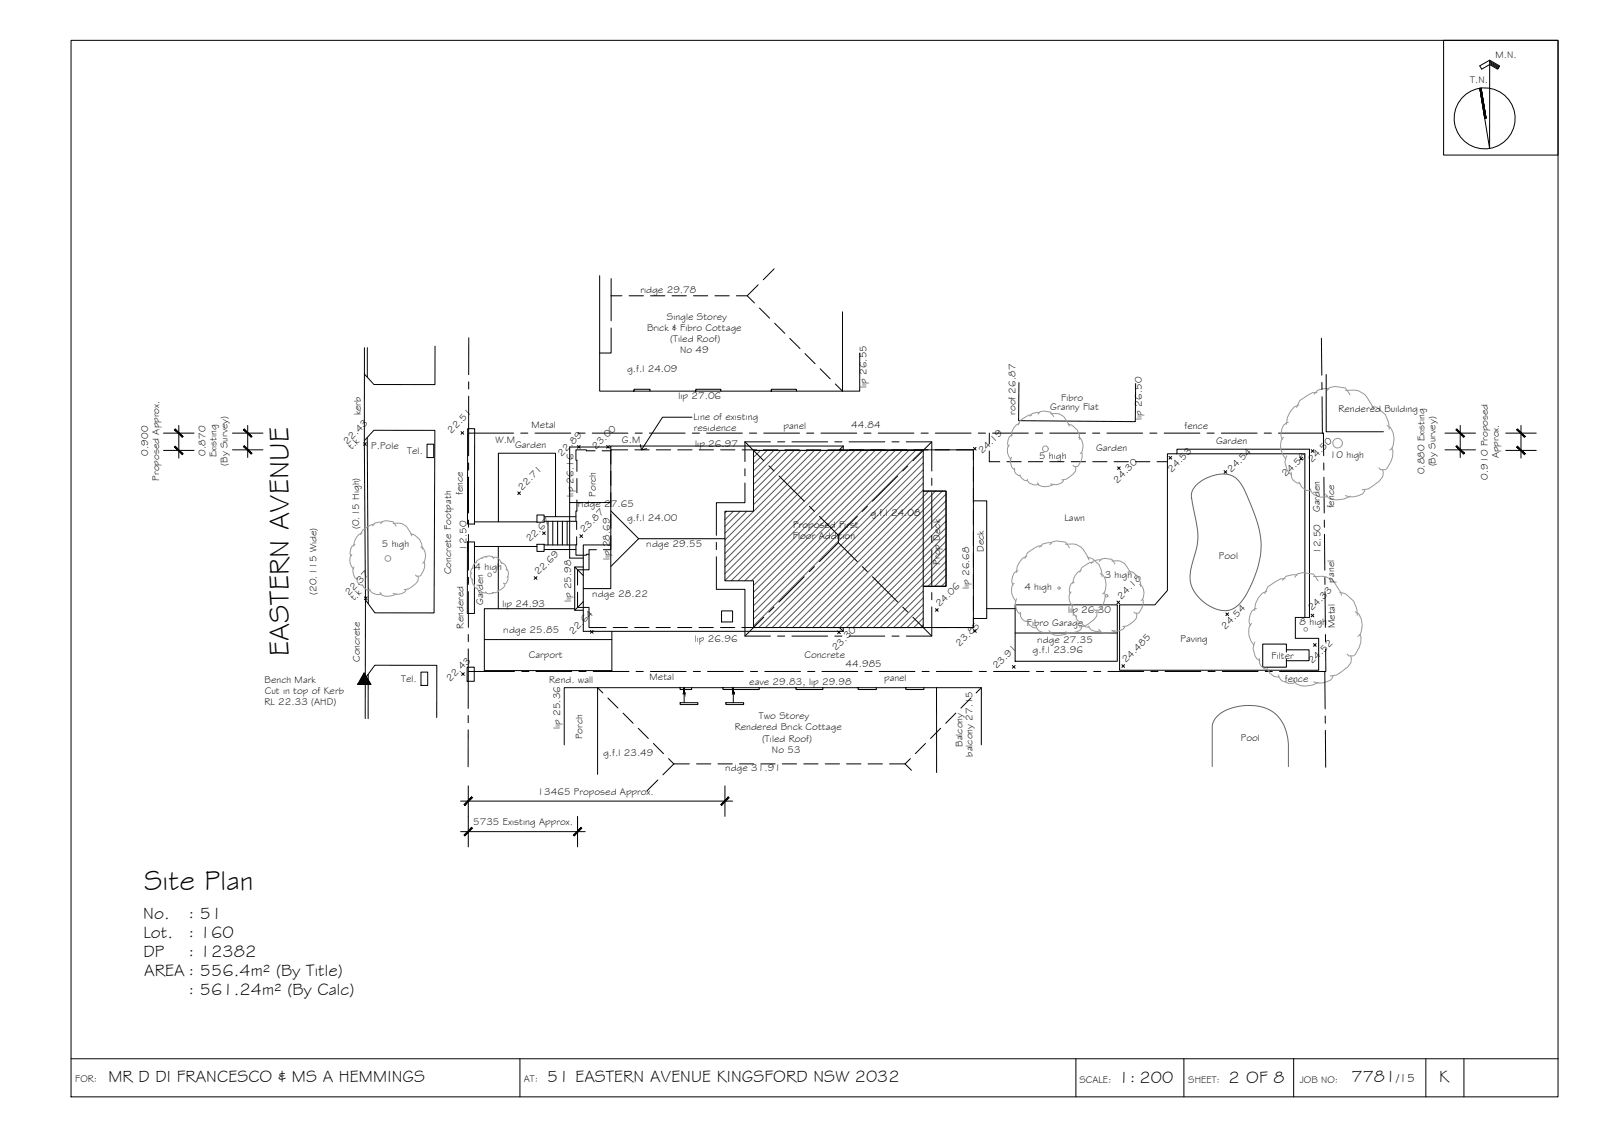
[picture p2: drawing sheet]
<svg xmlns="http://www.w3.org/2000/svg" width="420mm" height="297mm" viewBox="0 0 420 297" stroke-linecap="round" stroke-linejoin="round" font-family="sans-serif">
<!-- layer: HATCH -->
<g fill="none" stroke="#545454" stroke-width=".26">
<path d="M197.7 118.1l-.1 .1M199.5 118.1l-1.9 1.8M201.2 118.1l-3.6 3.6M203 118.1l-5.4 5.4M204.8 118.1l-7.2 7.1M206.5 118.1l-8.9 8.9M208.3 118.1l-10.7 10.7M210.1 118.1l-12.5 12.4M211.8 118.1l-14.2 14.2M213.6 118.1l-23.5 23.5M215.4 118.1l-25.3 25.2M217.1 118.1l-27 27"/>
<path d="M218.9 118.1l-28.8 28.8M220.7 118.1l-30.6 30.5M222.4 118.1l-32.3 32.3M224.2 118.1l-34.1 34.1M226 118.1l-34.2 34.2M227.7 118.1l-34.1 34.2M229.5 118.1l-34.2 34.2M231.3 118.1l-34.2 34.2M233.1 118.1l-35.5 35.4M234.8 118.1l-37.2 37.2M236.6 118.1l-39 38.9M238.3 118.1l-40.7 40.7"/>
<path d="M240.1 118.1l-42.5 42.5M241.9 118.1l-44.3 44.2M242.1 119.6l-44.5 44.5M190.6 134l-.5 .5M192.3 134l-2.2 2.3M194.1 134l-4 4M195.9 134l-5.8 5.8M242.1 121.4l-43.1 43.1M242.1 123.2l-41.3 41.3M242.1 124.9l-39.6 39.6M242.1 126.7l-37.8 37.8M242.1 128.5l-36 36"/>
<path d="M243.6 128.7l-35.8 35.8M245.4 128.7l-35.8 35.8M247.1 128.7l-35.7 35.8M248.1 129.5l-35 35M248.1 131.3l-33.2 33.2M248.1 133.1l-31.4 31.4M248.1 134.8l-29.7 29.7M248.1 136.6l-27.9 27.9M248.1 138.4l-26.1 26.1M242.1 155l-9.5 9.5M242.1 156.7l-7.8 7.8M242.1 158.5l-6 6"/>
<path d="M248.1 140.1l-24.4 24.4M248.1 141.9l-22.6 22.6M248.1 143.7l-20.8 20.8M248.1 145.4l-19 19.1M248.1 147.2l-17.3 17.3M248.1 149l-4.7 4.7M248.1 150.7l-2.9 3M248.1 152.5l-1.2 1.2M242.1 160.3l-4.2 4.2M242.1 162l-2.4 2.5M242.1 163.8l-.7 .7"/>
</g>
<!-- layer: BORDER -->
<g fill="none" stroke="#000" stroke-width=".26">
<path d="M18.6 10.6h390v277h-390zM378.6 10.6h30v30.1h-30zM390.7 15.8l2.6 1.5-.5 .9-2.1-1.3-2.1 1.2-.5-.8 2.6-1.5v23.2l-2.6-15.9M390.7 16.1l2.5 1.4M390.7 16.4l2.4 1.3M390.7 16.7l2.2 1.2M388.5 23.1l1.2 7.9M18.6 277.6h390M136.4 277.6v10M282.2 277.6v10M310.5 277.6v10M339.3 277.6v10"/>
<path d="M374 277.6v10M383.9 277.6v10"/>
<circle cx="389.4" cy="31" r="8"/>
</g>
<g fill="#000" stroke="#000" stroke-width=".26">
<path d="M388.1 23.1l1.4 7.9zM388.1 23.1h.3l1.1 7.9z"/>
<path d="M388.4 23.1l1.1 7.9h.2zM388.4 23.1l1.3 7.9z"/>
</g>
<!-- layer: EXISTING -->
<g fill="none" stroke="#000" stroke-width=".26">
<path d="M157.3 72.3v30.2h9v-.4h4.2v.4h-4.2M160.3 77.5h2.8M160.3 73v11.1M165 77.5h3.7M170.6 77.5h3.8M176.3 77.5h3.7M181.9 77.5h3.7M187.5 77.5h3.7M193.1 77.5h2.9M198.8 74.7l-2.8 2.8 1.9 1.9M203 70.5l-2.8 2.9M95.6 98.1v17.4"/>
<path d="M96.3 91.2v7.7M114.1 90.8v10h-16l-2.5-2.7v-6.9M160.3 86v6.6h-3M199.2 80.8l2.7 2.6M203.2 84.7l2.6 2.7M207.1 88.7l2.7 2.7M211.1 92.7l2.7 2.6M215.1 96.7l2.6 2.6M221 81.8v20.7h-12.1M225.5 92.6v9.9h-4.5l-1.9-1.8M96.3 114.7l.3 43.6M98.1 112.8h16l-.3 47.9h-15.5l-2.5-3.4-.2-41.8z"/>
<path d="M122.6 112.4h1.9l-.1 25h-1.8zM156.1 118.2h-2.3v-.3h-2.7l.2 5.7M157.9 118.2h2.3M164.6 117.9h-4.4v3.8M166.5 117.9h3.8M170.5 102.5h12v-.4h6.6v.4h-6.6M172.1 117.9h3.8M177.7 117.9h3.8M183.4 117.9h3.7M189 117.9h3.8M189.1 102.5h13.2v-.4h6.6v.4h-6.6M194.6 117.9h3.8"/>
<path d="M200.2 117.9h3.8M205.9 117.9h3.7M211.5 117.9h3.8M217.1 117.9h3.8M222.7 117.9h3.8M228.4 117.9h3.7M234 117.9h3.8M239.6 117.9h3.8M245.2 117.9h3.8M250.9 117.9h4.4v2.7M259.5 118.2v2.8h2.7M259.5 113.6v2.8"/>
<path d="M308.7 119v-1.2h34.7v44.1h-1.2M308.7 119h-2.5v35.8l-3.3 3.8h-9.3v17.1h52.2v-8.3h-6.1v-5.5h2.5M308.7 119h33.5v42.9M124.4 136.8h16.4M140.8 135h1.9v1.9h-1.9zM142.7 136.7h8.4M142.7 135.5h8.4M143.7 136.7v6.2M145 136.7v6.2M145.7 135.4v-16.6h-15v18M146.2 136.7v6.2M147.5 136.7v6.2"/>
<path d="M148.7 136.7v6.2M151.3 131.1v2.9h-.2l.1 4.8M151.3 125.4v3.8M160.2 123.5v3.8M160.2 129.2v3.7M160.2 134.8v3.7M255.3 122.5v3.7M255.3 128.1v3.8M255.3 133.7v3.8M255.3 139.4v3.7M264.1 121h3.7M269.7 121h3.8"/>
<path d="M275.3 121h3.8M281 121h3.7M286.6 121h3.7M292.2 121h3.7M297.8 121h3.8M303.5 121h2.7M95.8 157.3v31.1M122.6 142.1h1.8v18.7h-1.8zM124.4 143.3h16.4M130.7 143.3v16.3M140.8 142.7h1.9v1.9h-1.9zM142.7 142.9h8.4"/>
<path d="M142.7 144.1h8.4M151.2 140.7l-.1 4.9h2.7v-.3h.7M151.5 155.3v4h3v5.2h4.4M156.4 144.1h-1.9v5.3h-3v4M160.2 140.4v3.7h-1.9M255.3 145v3.7M255.3 150.6v3.8M255.3 156.2v3.8M258.8 159.6h7.4M95.8 177.8l2.5-3.4h16.3l-.1 13.7M96.6 176.8l-.1 11.6M122.5 174.9h1.9v3.7h-1.9z"/>
<path d="M160.8 164.5h3.8M166.5 164.5h3.7M172.1 164.5h3.7M177.7 164.5h3.7M183.3 164.5h3.8M189 164.5h3.7M189.2 160.2h2.9v2.9h-2.9zM194.6 164.5h3.7M200.2 164.5h3.7M205.8 164.5h3.8M211.4 164.5h3.8M217.1 164.5h3.7"/>
<path d="M222.7 164.5h3.7M228.3 164.5h3.8M233.9 164.5h3.8M239.6 164.5h3.7M245.2 164.5h3.7M255.3 161.9v2.6h-4.5M337.4 171v-2.1h-6.2v6h6.2v-2.1M337.4 170.4h5.9v2.8h-5.9M158.1 181.7l-1.4-1.4v22.7M159.4 183l2.7 2.6M163.4 187l2.7 2.6M167.4 190.9l2.6 2.7"/>
<path d="M171.4 194.9l2.6 2.7M175.4 198.9l1.3 1.4M178.4 180.3h3v.5h-3v-.5h-30.4v15M178.4 184.2h4.6v.5h-4.6zM179.2 182l.2-1.7v3.9M179.4 181.8l.3 .2M181.4 180.3h8.2v.5h9.5v-.5h-9.5M190.4 184.2h4.6v.5h-4.6zM192.1 182l.2-1.7v3.9M192.3 181.8h.2l.1 .2M199.1 180.3h9.7v.5h7v-.5h-7M215.8 180.3h9.3v.5h4.7v-.5h-4.7"/>
<path d="M229.8 180.3h7.8v.5h4.7v-.5h-4.7M238.8 198.9l-1.4 1.4 1.6 1.6M242.3 180.3h3.3v22.2M242.7 194.9l-2.6 2.7M245.6 180.3h11.8v15M246.7 190.9l-2.6 2.7M250.7 187l-2.7 2.6M254.7 183l-2.7 2.6M257.4 180.3l-1.4 1.4M172.5 204.5l-2.8 2.9M176.7 200.3h4.1M176.7 200.3l-2.9 2.9"/>
<path d="M182.7 200.3h3.7M188.3 200.3h3.8M193.9 200.3h3.8M199.5 200.3h3.8M205.2 200.3h3.7M210.8 200.3h3.8M216.4 200.3h3.8M222 200.3h3.8M227.7 200.3h3.7M233.3 200.3h4.1"/>
</g>
<!-- layer: ROOFPLAN EXIST. -->
<g fill="none" stroke="#000" stroke-width=".26">
<path d="M347.8 98.2v15h15M160.2 117.2h-10.8v29.1h3.6M221.2 116.9h-61v37.4h-7.2M221.2 116.9l-1 1h35.1v46.6h-35.1l1 1M221.2 116.9v1M267.2 100.3v10l30.6 .2v-9.9M149.4 131.8h10.8M160.2 133.9l7.3 7.3-7.3 7.3M255.3 131.3h3.5v30.9h-3.5M150.7 159.6h-23.7v16.2M150.7 148.6l2.3 2.3M153 148.6h-2.3v11.4h2.3"/>
<path d="M153 157.7l-2.3 2.3M160.2 142.9h-7.2v22.6h68.2M167.5 141.2h22.6M266.2 158.6h26.8v14.8h-26.8zM127 167.7h33.5M160.5 165.5v10.3h-33.5M221.2 164.5v1M266.2 166h26.8"/>
</g>
<!-- layer: ROOFPLAN NEW -->
<g fill="none" stroke="#000" stroke-width=".26">
<path d="M195.4 115.8h6.7M195.4 115.8v5.2M195.4 115.8l4.9 5M203.9 115.8h1.9M207.7 115.8h9.4M218.9 115.8h1.9M222.7 115.8h9.4M233.9 115.8h1.9M237.7 115.8h6.7v7.7M244.4 115.8l-5 5M195.4 126.6v5.2h-7.5v8.5M195.4 122.9v1.8"/>
<path d="M201.7 122.1l1.3 1.4M204.3 124.8l6.6 6.6M212.3 132.7l1.3 1.4M214.9 135.4l5 4.9M224.8 135.4l-4.9 4.9M227.5 132.7l-1.3 1.4M235.4 124.8l-6.6 6.6M238.1 122.1l-1.3 1.4M244.4 125.4v1.8M244.4 129.1v9.4M187.9 146v8.5h7.5v12.3h6.7M187.9 142.2v1.9"/>
<path d="M203 159.2l-1.3 1.3M210.9 151.2l-6.6 6.6M213.6 148.5l-1.3 1.4M219.9 140.3v2l-5 4.9M219.9 142.3l4.9 4.9M226.2 148.5l1.3 1.4M228.8 151.2l6.6 6.6M236.8 159.2l1.3 1.3M244.4 159.1v7.7h-6.7M244.4 140.4v1.8M244.4 144.1v9.4M244.4 155.4v1.8"/>
<path d="M200.3 161.8l-4.9 5M203.9 166.8h1.9M207.7 166.8h9.4M218.9 166.8h1.9M222.7 166.8h9.4M233.9 166.8h1.9M239.4 161.8l5 5"/>
</g>
<!-- layer: NEWWORK -->
<path d="M197.6 118.1h44.5v10.6h6v25h-6v10.8h-44.5v-12.2h-7.5v-18.3h7.5zM242.1 128.7h6v25h-6z" fill="none" stroke="#000" stroke-width=".26"/>
<!-- layer: BOUNDARY -->
<g fill="none" stroke="#000" stroke-width=".26">
<path d="M122.9 88.6v9.6M346.6 88.7l.1 9.7M122.9 100.1v1.9M122.9 103.9v9.7M134.7 113.6h-11.8v5.9M136.6 113.6h1.8M140.3 113.6h9.4M151.6 113.6h1.8M155.3 113.6h9.4M166.6 113.6h1.9M170.3 113.6h9.4M181.6 113.6h1.8"/>
<path d="M185.3 113.6h9.4M196.6 113.6h1.8M200.3 113.6h9.4M211.6 113.6h1.9M215.3 113.6h9.4M226.6 113.6h1.8M230.3 113.6h9.4M241.6 113.6h1.8M245.3 113.6h9.4M256.6 113.6h1.9M260.3 113.6h9.4M271.6 113.6h1.8"/>
<path d="M275.3 113.6h9.4M286.6 113.6h1.8M290.3 113.6h9.4M301.6 113.6h1.8M305.3 113.6h9.4M316.6 113.6h1.8M320.3 113.6h9.4M331.6 113.6h1.8M335.3 113.6h11.8l.1 5.9M346.7 100.3v1.8M346.7 104l.1 9.7M122.9 125.1v9.4"/>
<path d="M122.9 136.3v1.9M122.9 121.4v1.8M347.2 121.4v1.8M347.2 125.1l.1 9.4M347.3 136.3l.1 1.9M122.8 155.1v9.4M122.9 151.4l-.1 1.8M122.9 140.1v9.4M347.4 140.1l.1 9.4M347.5 151.4v1.8M347.5 155.1l.1 9.4M122.8 170.1v5.9h12.1"/>
<path d="M122.8 166.4v1.8M122.8 176v9.7M136.8 176h1.9M140.6 176h9.4M151.8 176h1.9M155.6 176h9.4M166.8 176h1.9M170.6 176h9.3M181.8 176h1.9M185.6 176h9.4M196.8 176h1.9M200.6 176h9.4"/>
<path d="M211.8 176h1.9M215.6 176h9.3M226.8 176h1.9M230.6 176h9.4M241.8 176h1.9M245.6 176h9.4M256.8 176h1.9M260.6 176h9.3M271.8 176h1.9M275.6 176h9.4M286.8 176h1.9M290.6 176h9.4"/>
<path d="M301.8 176h1.9M305.6 176h9.3M316.8 176h1.9M320.6 176h9.4M331.8 176h1.9M347.5 176.2v9.7M347.6 166.4v1.8M347.7 170.1v5.9h-12.1M122.8 187.6v1.9M122.8 191.3v9.7M347.6 187.7v1.9M347.6 191.5l.1 9.7"/>
</g>
<!-- layer: 0.13 -->
<path d="M313.7 127.2a9.3 9.3 0 0 1 9.6-2.4 8.9 8.9 0 0 1 3.8 5.3 35.4 35.4 0 0 1 3.7 12.4 26.2 26.2 0 0 1-6 16.1 5.5 5.5 0 0 1-6.8 .7 9.7 9.7 0 0 1-5.9-7.8 25.1 25.1 0 0 1 1.6-7.4 15.7 15.7 0 0 0-.1-8.1l-1.1-5.4a3.6 3.6 0 0 1 1.2-3.4zM317.9 201v-10.1a5.7 5.7 0 0 1 4.6-5.1 12.2 12.2 0 0 1 12.1 1.4 11.2 11.2 0 0 1 3.3 8.8v5" fill="none" stroke="#636466" stroke-width=".26"/>
<!-- layer: DIMENSION -->
<g fill="none" stroke="#000" stroke-width=".26">
<path d="M42.9 113.6h8M42.9 118.1h8M46.9 111.5v8.6M61 117.9h8M61 113.6h8M65 111.5v8.4M197.6 118.1h44.5M379 117.9h8M379 113.6h8M383 111.5v8.4M394.9 113.6h8M394.9 118.1h8"/>
<path d="M398.9 111.5v8.6M120.8 210h71.3M120.8 218h32.7M122.8 206v16M151.5 214v8M190.1 206v8"/>
</g>
<!-- layer: 0 -->
<g fill="#000" stroke="#000" stroke-width=".26">
<path d="M46 117l-.2 .2 2.2 1.8zM45.8 117.2l2.2 1.8-.2 .2z"/>
<path d="M45.8 112.7l2 2 .2-.3zM46 112.5l2 1.9-2.2-1.7z"/>
<path d="M64.1 116.8l-.2 .2 2.2 1.8zM63.9 117l2.2 1.8-.2 .3z"/>
<path d="M63.9 112.7l2 2 .2-.3zM64.1 112.5l2 1.9-2.2-1.7z"/>
<path d="M382.1 116.8l-.2 .2 2.2 1.8zM381.9 117l2.2 1.8-.2 .3z"/>
<path d="M381.9 112.7l2 2 .2-.3zM381.9 112.7l.2-.2 2 1.9z"/>
<path d="M397.8 117.2l2.2 1.8-2-2zM397.8 117.2l2.2 1.8-.2 .2z"/>
<path d="M397.8 112.7l2 2 .2-.3zM397.8 112.7l.2-.2 2 1.9z"/>
<path d="M123.7 208.9l-1.8 2.2 2-2zM121.7 210.9l2-2-1.8 2.2z"/>
<path d="M123.7 216.9l-1.8 2.2 2-2zM121.7 218.9l2-2-1.8 2.2z"/>
<path d="M150.4 218.9l.2 .2 1.8-2.2zM152.4 216.9l.2 .2-2 2z"/>
<path d="M189 210.9l.2 .2 1.8-2.2zM191 208.9l.2 .2-2 2z"/>
</g>
<!-- layer: VEGSPREAD -->
<g fill="none" stroke="#989898" stroke-width=".26">
<circle cx="274.2" cy="117.7" r=".75"/>
<circle cx="350.8" cy="116.2" r="1.26"/>
<circle cx="101.7" cy="146.4" r=".75"/>
<circle cx="128.4" cy="150.7" r=".5"/>
<circle cx="277.7" cy="154.2" r=".31"/>
<circle cx="290.3" cy="156.2" r=".33"/>
<circle cx="342.5" cy="165" r=".5"/>
</g>
<!-- layer: 0.13 -->
<g fill="none" stroke="#989898" stroke-width=".26">
<path d="M264.7 116.7a2.91 2.91 0 0 0 .4 3.8M265.3 119.9a2.49 2.49 0 0 0 .9 3.3M265.6 114.1a1.91 1.91 0 0 0-1.3 2.1l.2 .8M267.4 111a3.5 3.5 0 0 0-2.2 3.4M270.6 108.8h-.8l-2.2 1.5-.6 1.1M272.3 108.6l.4-.6 1-.2 1.8 .2 .8 1.2M272.7 108.2a2.5 2.5 0 0 0-2.6 .9M275.5 108.5a3.4 3.4 0 0 1 4.1 1.6l.8 1.7M280.1 111.2a4 4 0 0 1 3.1 4M282.8 114.6a2.63 2.63 0 0 1 1.1 3.5l-.2 .6-.4 .2M283.6 118.5a3.3 3.3 0 0 1-1.1 3.8h-.8l-.3-.3M336.7 114.7a3.1 3.1 0 0 0-.8 3.2l.5 1.3 .8 1.2"/>
<path d="M337.5 119.5a3.7 3.7 0 0 0 1.3 5M337.9 110.8h-.4l-.8 .6a3.5 3.5 0 0 0-.4 3.8M340.6 106.2a5.2 5.2 0 0 0-3.2 5M345.4 102.9h-1.1l-3.4 2.1-.8 1.8M347.9 102.5l.7-.9 1.5-.3 2.8 .4 1.2 1.8M348.6 102l-1.2-.1-1.7 .4-1 1M352.9 102.4a5.1 5.1 0 0 1 6 2.4l1.1 1.7 .2 .8M359.7 106.5a5.4 5.4 0 0 1 4 3.1l.5 1.2 .1 1.7M363.8 111.6a3.5 3.5 0 0 1 1.8 3.5l-.5 2.5-.6 .4M365 117.5a4 4 0 0 1-.2 3.5l-1 1.8-.5 .3h-1.2l-.4-.4M94.9 139.7a3.5 3.5 0 0 0-2.1 3.4M98.1 137.6h-.7l-2.3 1.4-.5 1.2"/>
<path d="M99.8 137.3l.5-.6 .9-.2 1.9 .3 .8 1.2M100.2 136.9a2.5 2.5 0 0 0-2.6 1M103.1 137.2a3.4 3.4 0 0 1 4 1.6l.9 1.7M107.7 139.9a4 4 0 0 1 3.1 4.1M266.1 122.7a1.66 1.66 0 0 0 1.5 2M267.4 124.5a2.08 2.08 0 0 0 2 1.5M269.4 125.7l.1 .3a2.17 2.17 0 0 0 3 .9M272.1 126.6a1.63 1.63 0 0 0 2 1l1.2-.2 1.1-.4M278.9 125.8v.3a2.95 2.95 0 0 1-3.4 .7M282.1 122.3l.1 .5a3.9 3.9 0 0 1-3.5 3h-.2M338.6 123.8l.1 .5a2.29 2.29 0 0 0 2.3 2.5M340.7 126.4a3.1 3.1 0 0 0 3 2.3"/>
<path d="M343.7 128.2l.1 .5a3.2 3.2 0 0 0 4.4 1.3M347.7 129.5a2.55 2.55 0 0 0 3 1.6l1.8-.3 1.6-.7M358 128.3l-.1 .5-.5 .6a5 5 0 0 1-4.5 .5M362.6 123.1l.2 .8-.2 1.1-.9 1.1-2.8 2.1-1.7 .2M92.3 145.4a2.91 2.91 0 0 0 .4 3.8M92.8 148.6a2.49 2.49 0 0 0 .9 3.4M93.1 142.8a1.91 1.91 0 0 0-1.3 2.1l.3 .9M93.6 151.5a1.66 1.66 0 0 0 1.6 2M95 153.3a2.08 2.08 0 0 0 2 1.5M97 154.4l.1 .4a2.17 2.17 0 0 0 2.9 .8M99.6 155.3a1.63 1.63 0 0 0 2.1 1l1.1-.1 1.2-.5M106.5 154.5l-.1 .3a2.95 2.95 0 0 1-3.3 .8"/>
<path d="M109.6 151.1v1.2a5.1 5.1 0 0 1-3.6 2.3M110.4 143.4a2.63 2.63 0 0 1 1 3.4l-.2 .6-.3 .3M111.2 147.3a3.3 3.3 0 0 1-1.1 3.8h-.9l-.2-.4M123.7 150.2l-.2 .4a1.73 1.73 0 0 0 .4 1.5M124 151.8a1.22 1.22 0 0 0 .4 1.7M124.1 148.9l-.4 .2a1.06 1.06 0 0 0-.1 1.3M124.3 153.2l.1 .2a.77 .77 0 0 0 .7 .9M125 147.4a1.78 1.78 0 0 0-1.1 1.7M125.1 154.1l.2 .5 .8 .3M126.1 154.7v.2a1.11 1.11 0 0 0 1.5 .4M126.6 146.3a2.06 2.06 0 0 0-1.8 1.3M127.4 155.2a1.43 1.43 0 0 0 2.1 .2"/>
<path d="M127.5 146.2a1.3 1.3 0 0 1 2 .3M127.7 146a1.2 1.2 0 0 0-1.3 .4M129.1 146.1a2 2 0 0 1 2.5 1.7M130.8 154.8a1.28 1.28 0 0 1-1.7 .5M131.4 147.5a2.01 2.01 0 0 1 1.5 2M132.4 153v.3a2.15 2.15 0 0 1-1.9 1.5M132.7 149.2a1.42 1.42 0 0 1 .3 2.1M133.1 151.1l.1 .8-.5 1-.5 .1-.2-.1M266 152.9a2.51 2.51 0 0 0-.6 2.7l1 2.1M266.6 157a3.1 3.1 0 0 0 1.1 4.1M267 149.7a2.29 2.29 0 0 0-1.6 2.6l.3 1.1M269.3 145.8a4.4 4.4 0 0 0-2.7 4.3"/>
<path d="M273.2 143.1h-.9l-2.8 1.8-.7 1.5M275.3 142.8l.7-.7 1.2-.3 2.2 .3 1.1 1.5M275.9 142.3a3.2 3.2 0 0 0-3.3 1.2M279.4 142.7a4.2 4.2 0 0 1 5.1 2l1.1 2.1M280.9 155.2a2.84 2.84 0 0 0 .4 3.8M281.5 158.4a2.46 2.46 0 0 0 .8 3.3M281.7 152.6a1.81 1.81 0 0 0-1.3 2.1l.3 .8M283.5 149.6a3.5 3.5 0 0 0-2.1 3.3M285.2 146.1a4.9 4.9 0 0 1 3.8 5.1M286.7 147.4h-.8l-2.2 1.4-.5 1.2M287.6 160v1.5a6.7 6.7 0 0 1-4.2 2.9h-.3M288.3 147.2l.5-.6 1-.2 1.8 .2 .8 1.2"/>
<path d="M288.6 150.4a2.87 2.87 0 0 1 1.5 2.9l-.5 2.1-.4 .3M288.8 146.8a2.62 2.62 0 0 0-2.6 .9M289.6 155.3a4.3 4.3 0 0 1-1.5 4.7h-1l-.3-.4M291.6 147.1a3.3 3.3 0 0 1 4 1.6l.9 1.6M296.1 149.8a3.9 3.9 0 0 1 3.1 4M298.8 153.2a2.78 2.78 0 0 1 .5 4.2M299.6 157a3.4 3.4 0 0 1-1.1 3.8h-.8l-.3-.3M329.5 159.6h-.4l-.8 .6a3.5 3.5 0 0 0-.3 3.8M332.3 155a5.2 5.2 0 0 0-3.3 5.1M337 151.7h-1.1l-3.4 2.1-.8 1.8M339.6 151.3l.7-.9 1.4-.3 2.8 .4 1.2 1.8M340.2 150.8l-1.2-.1-1.7 .4-1 1"/>
<path d="M344.5 151.2a5.1 5.1 0 0 1 6 2.4l1.1 1.7 .3 .8M351.4 155.3a5.4 5.4 0 0 1 3.9 3.1l.5 1.3 .2 1.6M267.6 160.5a2.08 2.08 0 0 0 1.9 2.5M269.3 162.7a2.58 2.58 0 0 0 2.5 1.9M271.8 164.2l.1 .4a2.7 2.7 0 0 0 3.7 1.1M275.1 165.3a2.14 2.14 0 0 0 2.6 1.3l1.4-.2 1.4-.6M282.2 161.2a1.67 1.67 0 0 0 1.5 2M283.6 163a1.99 1.99 0 0 0 2 1.5M283.7 164.3l-.1 .4a3.7 3.7 0 0 1-4.2 .9M285.6 164.1v.4a2.12 2.12 0 0 0 3 .8M288.2 165a2.67 2.67 0 0 0 3.7 .6l.5-.2M295 164.2l-.1 .3a2.95 2.95 0 0 1-3.3 .8"/>
<path d="M298.1 160.8l.1 .5a3.8 3.8 0 0 1-3.5 2.9h-.2M328.3 163.5a3.1 3.1 0 0 0-.7 3.2l.5 1.3 .8 1.2M329.1 168.3a3.7 3.7 0 0 0 1.3 5M330.2 172.6l.1 .5a2.29 2.29 0 0 0 2.3 2.5M332.3 175.3a3.1 3.1 0 0 0 3.1 2.2M335.4 177v.5a3.2 3.2 0 0 0 4.5 1.3M339.3 178.3a2.55 2.55 0 0 0 3.1 1.6l1.7-.3 1.7-.7M349.6 177.1l-.1 .5-.5 .7a5 5 0 0 1-4.5 .4M354.3 172l.1 .8-.1 1-.9 1.1-2.9 2.1-1.6 .2M355.4 160.4a3.5 3.5 0 0 1 1.9 3.5l-.6 2.5-.6 .4M356.6 166.3a4 4 0 0 1-.1 3.5l-1.1 1.8-.5 .4h-1.2l-.4-.5"/>
</g>
<!-- layer: TEXT -->
<path d="M112 116.5h1.8v3.5h-1.8zM110.4 176.2h1.8v3.5h-1.8z" fill="none" stroke="#000" stroke-width=".26"/>
<!-- layer: HGTS_11 -->
<g fill="none" stroke="#000" stroke-width=".26">
<path d="M95.4 116l.7 .8M96.1 116l-.7 .8M120.9 113.1l.7 .7M121.6 113.1l-.7 .7M151.5 116.8l.7 .7M152.2 116.8l-.7 .7M159.1 116.8l.7 .7M159.8 116.8l-.7 .7M255.3 117.3l.7 .7M256 117.3l-.7 .7M306.6 119.7l.7 .7M307.3 119.7l-.7 .7"/>
<path d="M340.9 119.9l.7 .7M341.6 119.9l-.7 .7M343.9 117.9l.7 .7M344.6 117.9l-.7 .7M135.8 129l.7 .7M136.5 129l-.7 .7M142.3 139.4l.7 .7M143 139.4l-.7 .7M293.1 122.4l.7 .7M293.8 122.4l-.7 .7M321 123.4l.8 .7M321.8 123.4l-.8 .7"/>
<path d="M95.6 156.5l.7 .7M96.3 156.5l-.7 .7M140.1 151.2l.7 .7M140.8 151.2l-.7 .7M152.1 140.2l.7 .7M152.8 140.2l-.7 .7M245.3 159.6l.7 .7M246 159.6l-.7 .7M293 157.6l.7 .7M293.7 157.6l-.7 .7M121.1 176.4l.7 .7M121.8 176.4l-.7 .7"/>
<path d="M154.8 165.3l.8 .7M155.6 165.3l-.8 .7M219.7 165.4l.7 .7M220.4 165.4l-.7 .7M255.3 165.1l.8 .7M256.1 165.1l-.8 .7M265.5 174.5l.7 .7M266.2 174.5l-.7 .7M294.2 174.3l.7 .7M294.9 174.3l-.7 .7M321.5 160.7l.7 .7M322.2 160.7l-.7 .7"/>
<path d="M343.9 161l.7 .7M344.5 168.7l.7 .8M344.6 161l-.7 .7M345.2 168.7l-.7 .8"/>
</g>
<!-- layer: TEXT -->
<path d="M95.5 176.4l1.8 3h-3.5zM93.8 179.4h3.5z" fill="#000" stroke="#000" stroke-width=".26"/>
<!-- layer: 0 -->
<path d="M167.9 116.6l.3 1.3 1.4-.3M181.5 109.4h-7.7l-5.6 8.5" fill="none" stroke="#000" stroke-width=".26"/>
<!-- layer: EXISTING -->
<g fill="#000" stroke="#000" stroke-width=".26">
<path d="M179.4 181.2l.2 .6zM179.4 180.3l.1 .8zM192.2 181.2l.3 .6h-.1zM192.3 180.3l.1 .8z"/>
<path d="M179.4 181.2l.1 .6zM179.3 181.4l.2 .4h-.3z"/>
<path d="M179.4 180.9l.1 .4zM179.4 180.9l.1 .4z"/>
<path d="M179.4 181.1l.1 .3zM179.4 181.1l.1 .3z"/>
<path d="M179.4 181.1l.2 .7zM179.4 181.1l.2 .7z"/>
<path d="M192.2 181.2l.2 .6zM192.2 181.4l.2 .4h-.3z"/>
<path d="M192.3 180.9l.1 .4zM192.3 180.9l.1 .4z"/>
<path d="M192.3 181.1l.1 .3zM192.3 181.1l.1 .3z"/>
<path d="M192.3 181.1l.2 .7zM192.3 181.1l.2 .7z"/>
</g>
<g font-size="7.5">
<text x="75.8" y="172" transform="rotate(-90 75.8 172)">EASTERN AVENUE</text>
<text x="37.8" y="233.3">Site Plan</text>
</g>
<g font-size="4.5">
<text x="37.6" y="240.8">No.</text>
<text x="37.6" y="245.9">Lot.</text>
<text x="49.4" y="240.8">: 51</text>
<text x="49.4" y="245.9">: 160</text>
<text x="37.6" y="250.9">DP</text>
<text x="49.4" y="250.9">: 12382</text>
<text x="37.8" y="255.9">AREA : 556.4m² (By Title)</text>
<text x="49.4" y="260.9">: 561.24m² (By Calc)</text>
<text x="28.4" y="283.6">MR D DI FRANCESCO &amp; MS A HEMMINGS</text>
<text x="143.5" y="283.6">51 EASTERN AVENUE KINGSFORD NSW 2032</text>
<text x="293.4" y="283.9">1: 200</text>
<text x="322.2" y="283.9">2 OF 8</text>
<text x="354.4" y="283.8">7781</text>
<text x="377.4" y="283.7">K</text>
</g>
<text font-size="3.2" x="366.2" y="283.8">/15</text>
<g font-size="2.6">
<text x="392.2" y="15.1">M.N.</text>
<text x="385.6" y="21.9">T.N.</text>
<text x="168" y="76.8">ridge 29.78</text>
<text x="174.9" y="83.9">Single Storey</text>
<text x="169.7" y="86.8">Brick &amp; Fibro Cottage</text>
<text x="175.8" y="89.7">(Tiled Roof)</text>
<text x="178.4" y="92.6">No 49</text>
<text x="164.5" y="97.7">g.f.l 24.09</text>
<text x="227.3" y="101.7" transform="rotate(-90 227.3 101.7)">lip 26.55</text>
<text x="177.9" y="104.6">lip 27.06</text>
<text x="275.4" y="107.4">Granny Flat</text>
<text x="278.3" y="105.1">Fibro</text>
<text x="94.6" y="108.9" transform="rotate(-90 94.6 108.9)">kerb</text>
<text x="118.4" y="113.7" transform="rotate(-45 118.4 113.7)">22.51</text>
<text x="139.4" y="112.1">Metal</text>
<text x="181.9" y="110.1">Line of existing</text>
<text x="182" y="113.1">residence</text>
<text x="205.5" y="112.4">panel</text>
<text x="223.2" y="112.3">44.84</text>
<text x="266.4" y="108.8" transform="rotate(-90 266.4 108.8)">roof 26.87</text>
<text x="299.4" y="110" transform="rotate(-90 299.4 110)">lip 26.50</text>
<text x="310.7" y="112.6">fence</text>
<text x="351" y="108">Rendered Building</text>
<text x="38.8" y="119.5" transform="rotate(-90 38.8 119.5)">0.900</text>
<text x="53.9" y="119.5" transform="rotate(-90 53.9 119.5)">0.870</text>
<text x="56.8" y="119.9" transform="rotate(-90 56.8 119.9)">Existing</text>
<text x="91.1" y="116.6" transform="rotate(-45 91.1 116.6)">22.43</text>
<text x="92.3" y="117.9" transform="rotate(-45 92.3 117.9)">t.k</text>
<text x="97.4" y="117.7">P.Pole</text>
<text x="106.8" y="119.1">Tel.</text>
<text x="130" y="116">W.M</text>
<text x="135.1" y="117.4">Garden</text>
<text x="147.3" y="119.7" transform="rotate(-45 147.3 119.7)">22.89</text>
<text x="156.2" y="118" transform="rotate(-45 156.2 118)">23.00</text>
<text x="163.1" y="116">G.M</text>
<text x="182.3" y="117.2">lip 26.97</text>
<text x="257.6" y="119.1" transform="rotate(-45 257.6 119.1)">24.19</text>
<text x="287.5" y="118.3">Garden</text>
<text x="318.9" y="116.4">Garden</text>
<text x="41.7" y="126" transform="rotate(-90 41.7 126)">Proposed Approx.</text>
<text x="59.7" y="122.1" transform="rotate(-90 59.7 122.1)">(By Survey)</text>
<text x="272.5" y="120.4">5 high</text>
<text x="307.3" y="123.9" transform="rotate(-45 307.3 123.9)">24.53</text>
<text x="322.9" y="124" transform="rotate(-45 322.9 124)">24.54</text>
<text x="337.2" y="125.2" transform="rotate(-45 337.2 125.2)">24.58</text>
<text x="344.1" y="121.3" transform="rotate(-45 344.1 121.3)">24.50</text>
<text x="348.8" y="120.1">10 high</text>
<text x="373.6" y="124.3" transform="rotate(-90 373.6 124.3)">0.880 Existing</text>
<text x="376.5" y="122.3" transform="rotate(-90 376.5 122.3)">(By Survey)</text>
<text x="390.2" y="125.7" transform="rotate(-90 390.2 125.7)">0.910 Proposed</text>
<text x="393.1" y="120.2" transform="rotate(-90 393.1 120.2)">Approx.</text>
<text x="121.4" y="129.9" transform="rotate(-90 121.4 129.9)">fence</text>
<text x="136.8" y="128.6" transform="rotate(-45 136.8 128.6)">22.71</text>
<text x="150.4" y="130.2" transform="rotate(-90 150.4 130.2)">lip 26.16</text>
<text x="156.3" y="130.2" transform="rotate(-90 156.3 130.2)">Porch</text>
<text x="293" y="126.8" transform="rotate(-45 293 126.8)">24.30</text>
<text x="151.6" y="133">ridge 27.65</text>
<text x="164.5" y="136.7">g.f.l 24.00</text>
<text x="228.3" y="135.3">g.f.l 24.08</text>
<text x="279.2" y="136.7">Lawn</text>
<text x="346.2" y="134.2" transform="rotate(-90 346.2 134.2)">Garden</text>
<text x="349.9" y="133.3" transform="rotate(-90 349.9 133.3)">fence</text>
<text x="94.2" y="138.7" transform="rotate(-90 94.2 138.7)">(0.15 High)</text>
<text x="100.1" y="143.4">5 high</text>
<text x="138.9" y="142.2" transform="rotate(-45 138.9 142.2)">22.67</text>
<text x="153.1" y="139.9" transform="rotate(-45 153.1 139.9)">23.87</text>
<text x="169.5" y="143.4">ridge 29.55</text>
<text x="208" y="141.3">Floor Addition</text>
<text x="208" y="138.4">Proposed First</text>
<text x="122.4" y="144.4" transform="rotate(-90 122.4 144.4)">12.50</text>
<text x="124.5" y="149.5">4 high</text>
<text x="159.9" y="146.9" transform="rotate(-90 159.9 146.9)">lip 28.69</text>
<text x="246.6" y="148" transform="rotate(-90 246.6 148)">Prop Deck</text>
<text x="258" y="144.7" transform="rotate(-90 258 144.7)">Deck</text>
<text x="319.7" y="146.4">Pool</text>
<text x="346.4" y="145.2" transform="rotate(-90 346.4 145.2)">12.50</text>
<text x="83" y="156" transform="rotate(-90 83 156)">(20.115 Wide)</text>
<text x="118.3" y="150.6" transform="rotate(-90 118.3 150.6)">Concrete Footpath</text>
<text x="141.2" y="150.8" transform="rotate(-45 141.2 150.8)">22.69</text>
<text x="254.2" y="154.4" transform="rotate(-90 254.2 154.4)">lip 26.68</text>
<text x="268.7" y="154.7">4 high</text>
<text x="289.7" y="151.6">3 high</text>
<text x="350" y="152.7" transform="rotate(-90 350 152.7)">panel</text>
<text x="91.5" y="156.2" transform="rotate(-45 91.5 156.2)">22.37</text>
<text x="92.9" y="157.7" transform="rotate(-45 92.9 157.7)">t.k</text>
<text x="126.7" y="158.6" transform="rotate(-90 126.7 158.6)">Garden</text>
<text x="131.8" y="159.1">lip 24.93</text>
<text x="149.8" y="157.9" transform="rotate(-90 149.8 157.9)">lip 25.98</text>
<text x="155.3" y="156.4">ridge 28.22</text>
<text x="246.4" y="159.2" transform="rotate(-45 246.4 159.2)">24.06</text>
<text x="280.2" y="160.8">lip 26.30</text>
<text x="294" y="157.2" transform="rotate(-45 294 157.2)">24.18</text>
<text x="344" y="160.2" transform="rotate(-45 344 160.2)">24.33</text>
<text x="121.5" y="164.8" transform="rotate(-90 121.5 164.8)">Rendered</text>
<text x="132" y="166">ridge 25.85</text>
<text x="150.2" y="166.5" transform="rotate(-45 150.2 166.5)">22.64</text>
<text x="269.3" y="164.1">Fibro Garage</text>
<text x="321.3" y="165.1" transform="rotate(-45 321.3 165.1)">24.54</text>
<text x="340.9" y="163.9">8 high</text>
<text x="350.1" y="164.7" transform="rotate(-90 350.1 164.7)">Metal</text>
<text x="94.4" y="173.6" transform="rotate(-90 94.4 173.6)">Concrete</text>
<text x="138.7" y="172.5">Carport</text>
<text x="182.2" y="168.2">lip 26.96</text>
<text x="211" y="172.5">Concrete</text>
<text x="219.2" y="170.7" transform="rotate(-45 219.2 170.7)">23.30</text>
<text x="251.6" y="169.6" transform="rotate(-45 251.6 169.6)">23.85</text>
<text x="270.8" y="171.3">g.f.l 23.96</text>
<text x="272" y="168.7">ridge 27.35</text>
<text x="295.3" y="173.9" transform="rotate(-45 295.3 173.9)">24.485</text>
<text x="309.6" y="168.2">Paving</text>
<text x="333.5" y="172.7">Filter</text>
<text x="69.4" y="178.9">Bench Mark</text>
<text x="105.2" y="178.8">Tel.</text>
<text x="118.1" y="178.8" transform="rotate(-45 118.1 178.8)">22.43</text>
<text x="144" y="179.1">Rend. wall</text>
<text x="170.4" y="178.3">Metal</text>
<text x="196.5" y="179.6">eave 29.83, lip 29.98</text>
<text x="221.7" y="174.9">44.985</text>
<text x="231.9" y="178.6">panel</text>
<text x="261.4" y="175.5" transform="rotate(-45 261.4 175.5)">23.91</text>
<text x="337" y="178.8">fence</text>
<text x="344.2" y="174.2" transform="rotate(-45 344.2 174.2)">24.52</text>
<text x="69.3" y="184.8">RL 22.33 (AHD)</text>
<text x="69.4" y="181.9">Cut in top of Kerb</text>
<text x="146.9" y="191.1" transform="rotate(-90 146.9 191.1)">lip 25.36</text>
<text x="192.7" y="191.5">Rendered Brick Cottage</text>
<text x="199" y="188.5">Two Storey</text>
<text x="152.7" y="193.8" transform="rotate(-90 152.7 193.8)">Porch</text>
<text x="199.9" y="194.4">(Tiled Roof)</text>
<text x="202.5" y="197.4">No 53</text>
<text x="252.4" y="195.8" transform="rotate(-90 252.4 195.8)">Balcony</text>
<text x="325.4" y="194.2">Pool</text>
<text x="158.2" y="198.2">g.f.l 23.49</text>
<text x="190.1" y="202.2">ridge 31.91</text>
<text x="255" y="198.4" transform="rotate(-90 255 198.4)">balcony 27.15</text>
<text x="141" y="208.3">13465 Proposed Approx.</text>
<text x="124.1" y="216.3">5735 Existing Approx.</text>
<text x="19.8" y="283.8">FOR:</text>
<text x="137.4" y="283.6">AT:</text>
<text x="283.1" y="283.9">SCALE:</text>
<text x="311.6" y="283.9">SHEET:</text>
<text x="340.9" y="283.9">JOB NO:</text>
</g>
</svg>
